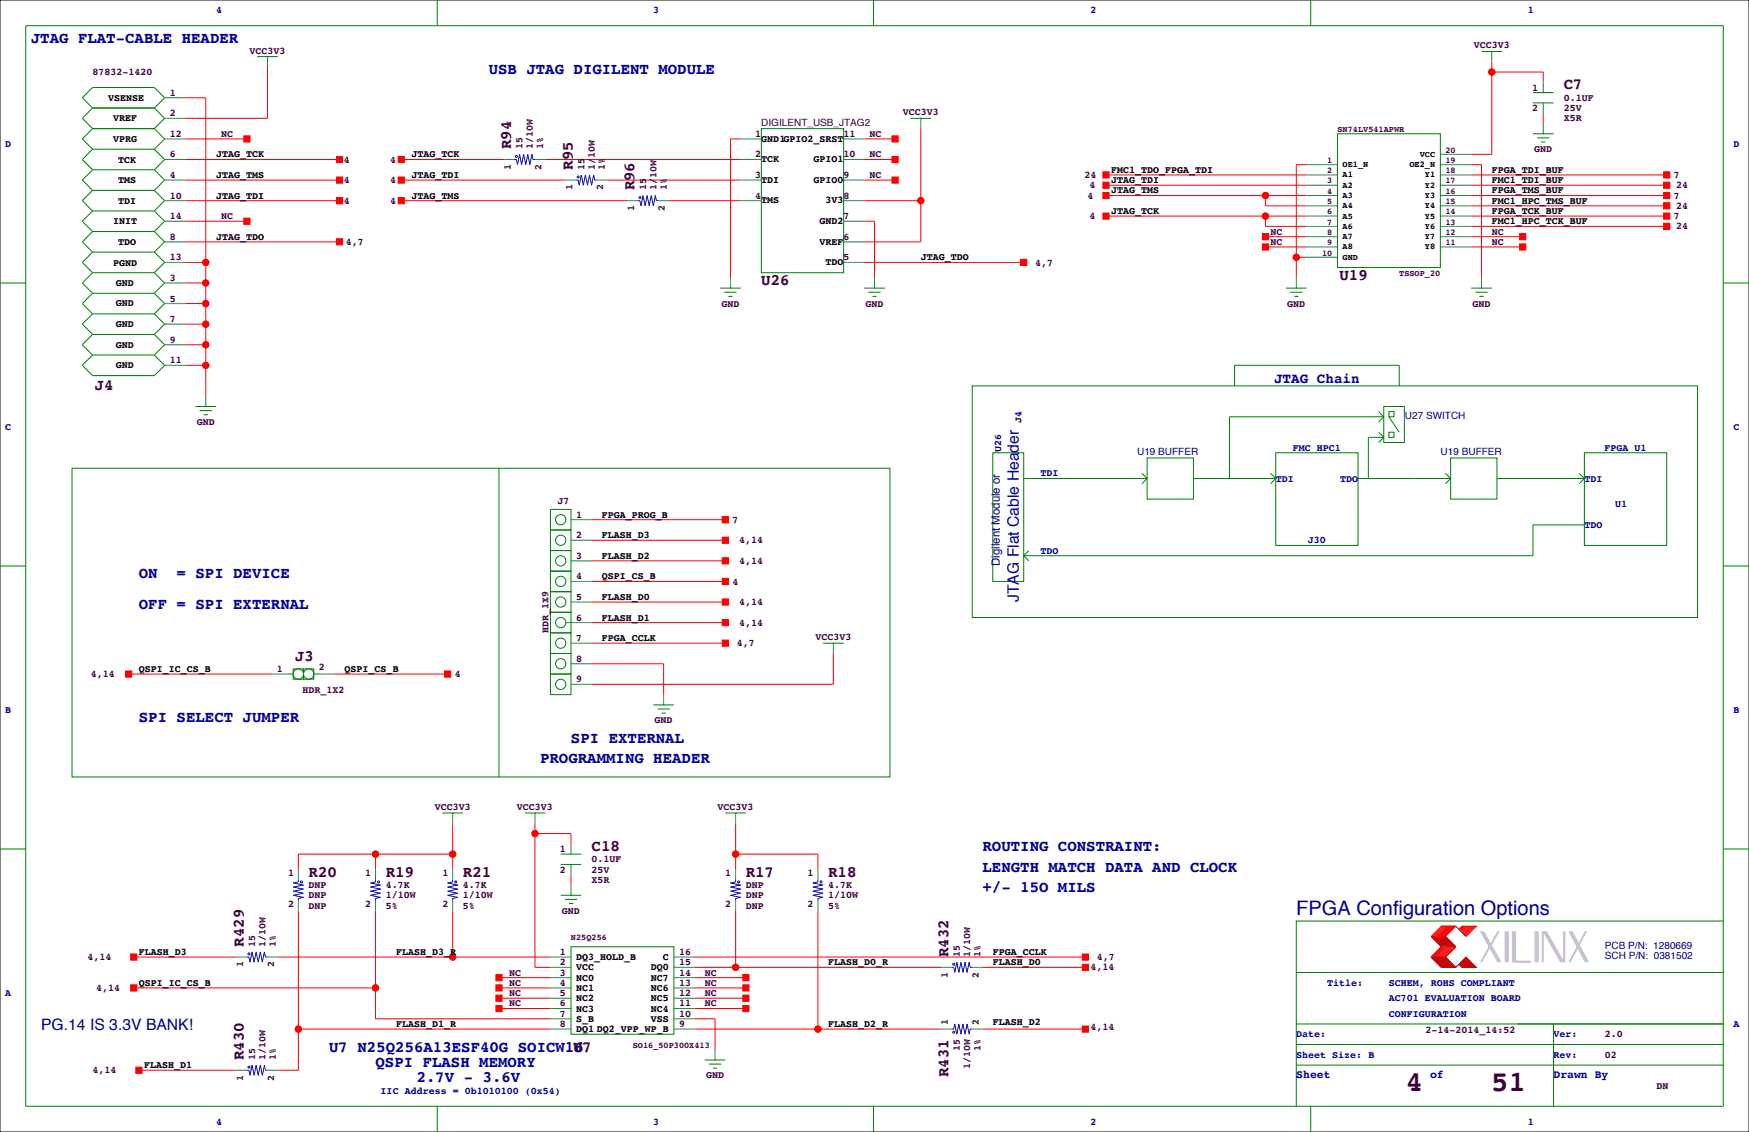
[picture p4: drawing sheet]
<svg xmlns="http://www.w3.org/2000/svg" width="432mm" height="279mm" viewBox="0 0 432 279" stroke-linecap="round" stroke-linejoin="round" font-family="sans-serif">
<path d="M0 0h431.8v279.4h-431.8z" fill="none" stroke="#000" stroke-width=".25"/>
<g fill="none" stroke="#f00" stroke-width=".25">
<path d="M66 16.5v12.7h-20.3M368.3 15.2v22.9h-5.1M368.3 17.8h12.7v2.5M45.7 39.4h38.1M45.7 34.3h15.3M45.7 24.1h5.1v73.7M99.1 39.4h25.4M134.6 39.4h48.3M182.9 34.3h-2.6v34.3M213.4 39.4h7.6M213.4 34.3h7.6M227.3 31.8v27.9h-13.9"/>
<path d="M381 27.9v2.6M45.7 54.6h15.3M45.7 49.5h38.1M45.7 59.7h38.1M45.7 44.4h38.1M99.1 49.5h55.8M99.1 44.4h40.6M149.9 44.4h33M165.1 49.5h17.8M213.4 54.6h2.5v14M213.4 49.5h13.9M213.4 44.4h7.6"/>
<path d="M273 43.2h49.6M273 45.7h49.6M273 53.3h49.6M273 48.3h49.6M312.4 48.3v2.5h10.2M312.4 58.4h10.2M312.4 53.3v2.6h10.2M322.6 40.6h-2.6v28M363.2 43.2h48.3M363.2 45.7h48.3M363.2 50.8h48.3M363.2 58.4h12.7"/>
<path d="M363.2 40.6h2.6v28M363.2 55.9h48.3M363.2 53.3h48.3M363.2 48.3h48.3M45.7 64.8h5.1M45.7 74.9h5.1M45.7 69.8h5.1M213.4 64.8h39.3M312.4 61h10.2M320 63.5h2.6M363.2 61h12.7M45.7 85.1h5.1"/>
<path d="M45.7 90.2h5.1M45.7 80h5.1M146 133.3h33.1M146 128.3h33.1M146 138.4h33.1M146 143.5h33.1M146 158.8h33.1M146 153.7h33.1M146 148.6h33.1M31.7 166.4h35.6M82.5 166.4h28M146 163.8h17.8v7.6"/>
<path d="M205.7 161.3v7.6h-59.7M92.7 210.8v3.8M111.8 203.2v11.4M111.8 210.8h-38.1v3.8M132.1 203.2v35.6h3.8M132.1 205.7h8.9v2.6M141 215.9v2.5M181.6 210.8h20.3v3.8M181.6 203.2v11.4M33 236.2h25.4M68.6 236.2h67.3M73.7 224.8v39.4h-5.1"/>
<path d="M92.7 224.8v26.7h43.2M111.8 224.8v11.4M171.4 236.2h96.6M171.4 238.8h61M181.6 224.8v14M201.9 224.8v29.2M242.6 238.8h25.4M355.9 233.7l-2.6 2.5h3.6l2.5-2.5M355.9 228.6h3.5l-2.5 2.5h-3.6zM356.1 233.7l-2.5 2.5M356.1 228.6l-2.5 2.5M356.4 233.7l-2.6 2.5"/>
<path d="M356.4 228.6l-2.6 2.5M356.6 233.7l-2.5 2.5M356.6 228.6l-2.5 2.5M356.9 233.7l-2.6 2.5M356.9 228.6l-2.6 2.5M357.1 233.7l-2.5 2.5M357.1 228.6l-2.5 2.5M357.4 233.7l-2.6 2.5M357.4 228.6l-2.6 2.5M357.6 233.7l-2.5 2.5M357.6 228.6l-2.5 2.5M357.9 233.7l-2.6 2.5"/>
<path d="M357.9 228.6l-2.6 2.5M358.1 233.7l-2.5 2.5M358.1 228.6l-2.5 2.5M358.4 233.7l-2.5 2.5M358.4 228.6l-2.5 2.5M358.6 233.7l-2.5 2.5M358.6 228.6l-2.5 2.5M358.9 233.7l-2.5 2.5M358.9 228.6l-2.5 2.5M359.2 233.7l-2.6 2.5M359.2 228.6l-2.6 2.5M360.2 229.4l.7-.8h3.6l-2.6 2.5"/>
<path d="M361.2 228.6l-.8 .8M361.4 228.6l-1 1M361.7 228.6l-1 1M361.9 228.6l-1.2 1.3M362.2 228.6l-1.3 1.3M362.5 228.6l-1.6 1.5M362.7 228.6l-1.5 1.5M363 228.6l-1.8 1.8M363.2 228.6l-1.8 1.8M363.5 228.6l-2.1 2M363.7 228.6l-2 2M364 228.6l-2.3 2.3"/>
<path d="M364.2 228.6l-2.3 2.3M33 243.8h59.7M73.7 254h62.2M123.2 241.3h12.7M123.2 243.8h12.7M123.2 248.9h12.7M123.2 246.4h12.7M171.4 254h61M171.4 241.3h12.7M171.4 243.8h12.7M171.4 248.9h12.7M171.4 251.5h5.1v7.6"/>
<path d="M171.4 246.4h12.7M242.6 254h25.4M34.3 264.2h24.1"/>
<circle cx="368.3" cy="17.8" r=".76"/>
<circle cx="227.3" cy="49.5" r=".76"/>
<circle cx="312.4" cy="53.3" r=".76"/>
<circle cx="312.4" cy="48.3" r=".76"/>
<circle cx="50.8" cy="74.9" r=".76"/>
<circle cx="50.8" cy="64.8" r=".76"/>
<circle cx="50.8" cy="69.8" r=".76"/>
<circle cx="320" cy="63.5" r=".76"/>
<circle cx="50.8" cy="85.1" r=".76"/>
<circle cx="50.8" cy="80" r=".76"/>
<circle cx="50.8" cy="90.2" r=".76"/>
<circle cx="92.7" cy="210.8" r=".76"/>
<circle cx="111.8" cy="210.8" r=".76"/>
<circle cx="132.1" cy="205.7" r=".76"/>
<circle cx="181.6" cy="210.8" r=".76"/>
<circle cx="111.8" cy="236.2" r=".76"/>
<circle cx="181.6" cy="238.8" r=".76"/>
<circle cx="73.7" cy="254" r=".76"/>
<circle cx="92.7" cy="243.8" r=".76"/>
<circle cx="201.9" cy="254" r=".76"/>
</g>
<g fill="#f00" stroke="#f00" stroke-width=".25">
<path d="M220.2 38.6h1.5v1.5h-1.5z" fill-rule="evenodd"/>
<path d="M220.2 33.5h1.5v1.6h-1.5z" fill-rule="evenodd"/>
<path d="M252 64h1.5v1.5h-1.5z" fill-rule="evenodd"/>
<path d="M410.7 42.4h1.5v1.5h-1.5z" fill-rule="evenodd"/>
<path d="M410.7 45h1.5v1.5h-1.5z" fill-rule="evenodd"/>
<path d="M410.7 50h1.5v1.6h-1.5z" fill-rule="evenodd"/>
<path d="M375.2 57.7h1.5v1.5h-1.5z" fill-rule="evenodd"/>
<path d="M311.7 57.7h1.5v1.5h-1.5z" fill-rule="evenodd"/>
<path d="M311.7 60.2h1.5v1.5h-1.5z" fill-rule="evenodd"/>
<path d="M32.3 235.5h1.5v1.5h-1.5z" fill-rule="evenodd"/>
<path d="M183.4 240.5h1.5v1.6h-1.5z" fill-rule="evenodd"/>
<path d="M183.4 243.1h1.5v1.5h-1.5z" fill-rule="evenodd"/>
<path d="M122.4 248.2h1.6v1.5h-1.6z" fill-rule="evenodd"/>
<path d="M183.4 245.6h1.5v1.5h-1.5z" fill-rule="evenodd"/>
<path d="M183.4 248.2h1.5v1.5h-1.5z" fill-rule="evenodd"/>
<path d="M122.4 245.6h1.6v1.5h-1.6z" fill-rule="evenodd"/>
<path d="M122.4 243.1h1.6v1.5h-1.6z" fill-rule="evenodd"/>
<path d="M122.4 240.5h1.6v1.6h-1.6z" fill-rule="evenodd"/>
<path d="M33.5 263.4h1.6v1.5h-1.6z" fill-rule="evenodd"/>
<path d="M32.3 243.1h1.5v1.5h-1.5z" fill-rule="evenodd"/>
<path d="M267.2 235.5h1.5v1.5h-1.5z" fill-rule="evenodd"/>
<path d="M267.2 238h1.5v1.5h-1.5z" fill-rule="evenodd"/>
<path d="M267.2 253.2h1.5v1.6h-1.5z" fill-rule="evenodd"/>
<path d="M83.1 38.6h1.5v1.5h-1.5z" fill-rule="evenodd"/>
<path d="M83.1 43.7h1.5v1.5h-1.5z" fill-rule="evenodd"/>
<path d="M60.2 53.8h1.5v1.6h-1.5z" fill-rule="evenodd"/>
<path d="M60.2 33.5h1.5v1.6h-1.5z" fill-rule="evenodd"/>
<path d="M83.1 48.8h1.5v1.5h-1.5z" fill-rule="evenodd"/>
<path d="M98.3 38.6h1.5v1.5h-1.5z" fill-rule="evenodd"/>
<path d="M98.3 43.7h1.5v1.5h-1.5z" fill-rule="evenodd"/>
<path d="M98.3 48.8h1.5v1.5h-1.5z" fill-rule="evenodd"/>
<path d="M178.3 142.7h1.5v1.6h-1.5z" fill-rule="evenodd"/>
<path d="M31 165.6h1.5v1.5h-1.5z" fill-rule="evenodd"/>
<path d="M109.7 165.6h1.6v1.5h-1.6z" fill-rule="evenodd"/>
<path d="M178.3 158h1.5v1.5h-1.5z" fill-rule="evenodd"/>
<path d="M178.3 152.9h1.5v1.5h-1.5z" fill-rule="evenodd"/>
<path d="M178.3 132.6h1.5v1.5h-1.5z" fill-rule="evenodd"/>
<path d="M178.3 127.5h1.5v1.5h-1.5z" fill-rule="evenodd"/>
<path d="M178.3 137.7h1.5v1.5h-1.5z" fill-rule="evenodd"/>
<path d="M178.3 147.8h1.5v1.6h-1.5z" fill-rule="evenodd"/>
<path d="M83.1 58.9h1.5v1.6h-1.5z" fill-rule="evenodd"/>
<path d="M410.7 55.1h1.5v1.5h-1.5z" fill-rule="evenodd"/>
<path d="M410.7 52.6h1.5v1.5h-1.5z" fill-rule="evenodd"/>
<path d="M410.7 47.5h1.5v1.5h-1.5z" fill-rule="evenodd"/>
<path d="M272.3 42.4h1.5v1.5h-1.5z" fill-rule="evenodd"/>
<path d="M272.3 45h1.5v1.5h-1.5z" fill-rule="evenodd"/>
<path d="M272.3 47.5h1.5v1.5h-1.5z" fill-rule="evenodd"/>
<path d="M272.3 52.6h1.5v1.5h-1.5z" fill-rule="evenodd"/>
<path d="M375.2 60.2h1.5v1.5h-1.5z" fill-rule="evenodd"/>
<path d="M220.2 43.7h1.5v1.5h-1.5z" fill-rule="evenodd"/>
<circle cx="227.3" cy="49.5" r=".76"/>
<circle cx="320" cy="63.5" r=".76"/>
<circle cx="201.9" cy="254" r=".76"/>
<circle cx="181.6" cy="238.8" r=".76"/>
<circle cx="111.8" cy="236.2" r=".76"/>
<circle cx="73.7" cy="254" r=".76"/>
<circle cx="92.7" cy="210.8" r=".76"/>
<circle cx="111.8" cy="210.8" r=".76"/>
<circle cx="132.1" cy="205.7" r=".76"/>
<circle cx="181.6" cy="210.8" r=".76"/>
<circle cx="92.7" cy="243.8" r=".76"/>
<circle cx="368.3" cy="17.8" r=".76"/>
<circle cx="50.8" cy="90.2" r=".76"/>
<circle cx="50.8" cy="85.1" r=".76"/>
<circle cx="50.8" cy="80" r=".76"/>
<circle cx="50.8" cy="74.9" r=".76"/>
<circle cx="50.8" cy="69.8" r=".76"/>
<circle cx="50.8" cy="64.8" r=".76"/>
<circle cx="312.4" cy="48.3" r=".76"/>
<circle cx="312.4" cy="53.3" r=".76"/>
</g>
<g fill="none" stroke="#008080" stroke-width=".25">
<path d="M66 14v2.5M368.3 12.7v2.5M40.6 24.1h5.1M40.6 29.2h5.1M40.6 34.3h5.1M40.6 39.4h5.1M124.5 39.4h2.5M132.1 39.4h2.5M182.9 34.3h5.1M182.9 39.4h5.1M208.3 34.3h5.1M208.3 39.4h5.1"/>
<path d="M227.3 29.2v2.6M355.6 38.1h7.6M381 20.3v2.6M381 25.4v2.5M381 30.5v2.5M40.6 44.4h5.1M40.6 49.5h5.1M40.6 54.6h5.1M40.6 59.7h5.1M139.7 44.4h2.5M147.3 44.4h2.6M154.9 49.5h2.6"/>
<path d="M162.6 49.5h2.5M182.9 44.4h5.1M182.9 49.5h5.1M208.3 44.4h5.1M208.3 49.5h5.1M208.3 54.6h5.1M208.3 59.7h5.1M322.6 40.6h7.6M322.6 50.8h7.6M322.6 48.3h7.6M322.6 45.7h7.6M322.6 43.2h7.6"/>
<path d="M322.6 53.3h7.6M322.6 55.9h7.6M322.6 58.4h7.6M355.6 40.6h7.6M355.6 50.8h7.6M355.6 48.3h7.6M355.6 45.7h7.6M355.6 43.2h7.6M355.6 53.3h7.6M355.6 55.9h7.6M355.6 58.4h7.6M40.6 64.8h5.1"/>
<path d="M40.6 69.8h5.1M40.6 74.9h5.1M180.3 68.6v2.5M208.3 64.8h5.1M215.9 68.6v2.5M320 68.6v2.5M322.6 61h7.6M322.6 63.5h7.6M355.6 61h7.6M365.8 68.6v2.5M40.6 80h5.1M40.6 85.1h5.1"/>
<path d="M40.6 90.2h5.1M50.8 97.8v2.5M141 128.3h5M141 133.3h5M141 138.4h5M139.7 153.7h6.3M141 143.5h5M141 148.6h5M141 158.8h5M205.7 158.8v2.5M67.3 166.4h3.8M78.7 166.4h3.8"/>
<path d="M141 163.8h5M141 168.9h5M163.8 171.4v2.6M73.7 214.6v2.6M92.7 214.6v2.6M111.8 200.7v2.5M111.8 214.6v2.6M132.1 200.7v2.5M141 208.3v2.5M141 213.4v2.5M141 218.4v2.6M181.6 200.7v2.5"/>
<path d="M181.6 214.6v2.6M201.9 214.6v2.6M58.4 236.2h2.6M66 236.2h2.6M73.7 222.2v2.6M92.7 222.2v2.6M111.8 222.2v2.6M135.9 238.8h5.1M135.9 236.2h5.1M166.4 238.8h5M166.4 236.2h5M181.6 222.2v2.6"/>
<path d="M201.9 222.2v2.6M232.4 238.8h2.5M240 238.8h2.6M135.9 254h5.1M135.9 241.3h5.1M135.9 243.8h5.1M135.9 246.4h5.1M135.9 248.9h5.1M135.9 251.5h5.1M166.4 254h5M166.4 241.3h5M166.4 243.8h5"/>
<path d="M166.4 246.4h5M166.4 248.9h5M166.4 251.5h5M176.5 259.1v2.5M232.4 254h2.5M240 254h2.6M58.4 264.2h2.6M66 264.2h2.6"/>
</g>
<g fill="none" stroke="#008000" stroke-width=".25">
<path d="M6.3 6.4h419.1v266.6h-419.1zM63.5 14h5.1M66 14h.1M107.9 0v6.4M215.6 0v6.4M323.6 0v6.4M365.8 12.7h5M368.3 12.7h.1M22.9 26.7l-2.6-2.6 2.6-2.5h15.2l2.5 2.5-2.5 2.6M22.9 36.8l-2.6 2.6 2.6 2.5M22.9 26.7l-2.6 2.5 2.6 2.6M22.9 31.8l-2.6 2.5 2.6 2.5"/>
<path d="M22.9 36.8h15.2M22.9 31.8h15.2M22.9 26.7h15.2M38.1 36.8l2.5 2.6-2.5 2.5M38.1 31.8l2.5 2.5-2.5 2.5M38.1 26.7l2.5 2.5-2.5 2.6M188 31.8h20.3v35.5h-20.3zM224.8 29.2h5.1M227.3 29.2h.1M330.2 33h25.4v33h-25.4zM378.5 33h5M378.5 25.4h5"/>
<path d="M378.5 22.9h5M379.5 34h3M380.5 35.1h1M381 33h.1M22.9 57.2h15.2M22.9 47h15.2M22.9 41.9h15.2M22.9 57.2l-2.6 2.5 2.6 2.5M22.9 52.1l-2.6 2.5 2.6 2.6M22.9 47l-2.6 2.5 2.6 2.6M22.9 41.9l-2.6 2.5 2.6 2.6M22.9 52.1h15.2"/>
<path d="M38.1 41.9l2.5 2.5-2.5 2.6M38.1 57.2l2.5 2.5-2.5 2.5M38.1 52.1l2.5 2.5-2.5 2.6M38.1 47l2.5 2.5-2.5 2.6M0 69.8h6.3M22.9 62.2h15.2M22.9 77.5h15.2M22.9 72.4h15.2M22.9 62.2l-2.6 2.6 2.6 2.5M22.9 77.5l-2.6 2.5 2.6 2.5M22.9 72.4l-2.6 2.5 2.6 2.6M22.9 67.3l-2.6 2.5 2.6 2.6"/>
<path d="M22.9 67.3h15.2M38.1 67.3l2.5 2.5-2.5 2.6M38.1 62.2l2.5 2.6-2.5 2.5M38.1 77.5l2.5 2.5-2.5 2.5M38.1 72.4l2.5 2.5-2.5 2.6M177.8 71.1h5.1M178.8 72.1h3.1M179.8 73.2h1M180.3 71.1h.1M213.4 71.1h5M214.4 72.1h3M215.4 73.2h1"/>
<path d="M215.9 71.1h.1M317.5 71.1h5.1M318.5 72.1h3.1M319.5 73.2h1M320 71.1h.1M363.2 71.1h5.1M364.2 72.1h3.1M365.3 73.2h1M365.8 71.1h.1M425.4 69.8h6.4M22.9 87.6h15.2M22.9 82.5h15.2"/>
<path d="M22.9 87.6l-2.6 2.6 2.6 2.5h15.2l2.5-2.5-2.5-2.6M22.9 82.5l-2.6 2.6 2.6 2.5M38.1 82.5l2.5 2.6-2.5 2.5M240 95.2h179.1v57.2h-179.1zM304.8 95.2v-5h40.6v5M17.8 115.6h201.9v76.2h-201.9zM48.3 100.3h5M49.3 101.3h3M50.3 102.4h1M50.8 100.3h.1M123.2 115.6v76.2M245.1 111.8h7.6v31.7h-7.6z"/>
<path d="M252.7 118.1h30.5M281.9 116.8l1.3 1.3M283.2 113h11.4v10.2h-11.4zM283.2 118.1l-1.3 1.3M294.6 118.1h20.4M313.7 116.8l1.3 1.3M315 111.8h20.3v22.8h-20.3zM315 118.1l-1.3 1.3M335.3 118.1h22.8M340.4 101.6l1.2 1.3M340.4 106.7l1.2 1.2M341.6 100.3h5.1v8.9h-5.1z"/>
<path d="M341.6 102.9l-1.2 1.2M341.6 107.9l-1.2 1.3M341.6 102.9h-38.1v15.2M341.6 107.9h-3.8v10.2M342.9 106.7h1.3v1.2h-1.3zM342.9 101.6h1.3v1.3h-1.3zM342.9 102.9l2.5 3.8M356.9 116.8l1.2 1.3M358.1 113h11.5v10.2h-11.5zM358.1 118.1l-1.2 1.3M369.6 118.1h21.6M389.9 116.8l1.3 1.3"/>
<path d="M391.2 111.8h20.3v22.8h-20.3zM391.2 118.1l-1.3 1.3M0 139.7h6.3M135.9 135.9h5.1v5.1h-5.1zM135.9 125.7h5.1v5.1h-5.1zM135.9 130.8h5.1v5.1h-5.1zM252.7 137.2l1.3 1.2M254 135.9l-1.3 1.3M391.2 129.5h-12.7v7.7h-125.8M425.4 139.7h6.4M135.9 146h5.1v5.1h-5.1zM135.9 151.1h5.1v5.1h-5.1z"/>
<path d="M135.9 156.2h5.1v5.1h-5.1zM135.9 141h5.1v5h-5.1zM203.2 158.8h5.1M205.7 158.8h.1M71.1 166.4h1.3M72.4 165.1h2.5v2.5h-2.5zM74.9 165.1h2.6v2.5h-2.6zM77.5 166.4h1.2M135.9 166.4h5.1v5h-5.1zM135.9 161.3h5.1v5.1h-5.1zM161.3 174h5.1M162.3 175h3.1"/>
<path d="M163.3 176h1M163.8 174h.1M0 209.5h6.3M109.2 200.7h5.1M111.8 200.7h.1M129.5 200.7h5.1M132.1 200.7h.1M138.4 213.4h5.1M138.4 210.8h5.1M179.1 200.7h5M181.6 200.7h.1M425.4 209.5h6.4"/>
<path d="M138.4 221h5.1M139.4 222h3.1M140.5 223h1M141 233.7h25.4v21.6h-25.4zM141 221h.1M425.4 227.3h-105.4v35.6M320 257.8h105.4M320 252.7h105.4M320 240h105.4M383.5 252.7v20.3M107.9 273v6.4M174 261.6h5.1"/>
<path d="M175 262.6h3.1M176 263.7h1M176.5 261.6h.1M215.6 273v6.4M320 262.9v10.1M320 262.9h105.4M323.6 273v6.4M383.5 264.2h.1"/>
<circle cx="138.4" cy="138.4" r="1.27"/>
<circle cx="138.4" cy="128.3" r="1.27"/>
<circle cx="138.4" cy="133.3" r="1.27"/>
<circle cx="138.4" cy="153.7" r="1.27"/>
<circle cx="138.4" cy="158.7" r="1.27"/>
<circle cx="138.4" cy="148.6" r="1.27"/>
<circle cx="138.4" cy="143.5" r="1.27"/>
<circle cx="73.7" cy="166.4" r="1.27"/>
<circle cx="76.2" cy="166.4" r="1.27"/>
<circle cx="138.4" cy="163.8" r="1.27"/>
<circle cx="138.4" cy="168.9" r="1.27"/>
</g>
<g fill="none" stroke="#00f" stroke-width=".25">
<path d="M127 39.4h.5l.3 1.2 .5-2.5 .5 2.5 .5-2.5 .5 2.5 .5-2.5 .5 2.5 .5-2.5 .3 1.3h.5M142.2 44.4h.5l.3 1.3 .5-2.5 .5 2.5 .5-2.5 .5 2.5 .5-2.5 .5 2.5 .6-2.5 .2 1.2h.5M157.5 49.5h.5l.2 1.3 .5-2.5 .6 2.5 .5-2.5 .5 2.5 .5-2.5 .5 2.5 .5-2.5 .3 1.2h.5M73.7 217.2v.5l-1.3 .2 2.5 .5-2.5 .5 2.5 .6-2.5 .5 2.5 .5-2.5 .5 2.5 .5-1.2 .2v.5M92.7 217.2v.5l-1.3 .2 2.6 .5-2.6 .5 2.6 .6-2.6 .5 2.6 .5-2.6 .5 2.6 .5-1.3 .2v.5M111.8 217.2v.5l-1.3 .2 2.5 .5-2.5 .5 2.5 .6-2.5 .5 2.5 .5-2.5 .5 2.5 .5-1.2 .2v.5M181.6 217.2v.5l-1.3 .2 2.6 .5-2.6 .5 2.6 .6-2.6 .5 2.6 .5-2.6 .5 2.6 .5-1.3 .2v.5M201.9 217.2v.5l-1.2 .2 2.5 .5-2.5 .5 2.5 .6-2.5 .5 2.5 .5-2.5 .5 2.5 .5-1.3 .2v.5M61 236.2h.5l.2 1.3 .5-2.6 .5 2.6 .5-2.6 .6 2.6 .5-2.6 .5 2.6 .5-2.6 .2 1.3h.5M234.9 238.8h.6l.2 1.2 .5-2.5 .5 2.5 .5-2.5 .5 2.5 .6-2.5 .5 2.5 .5-2.5 .2 1.3h.5M234.9 254h.6l.2-1.3 .5 2.6 .5-2.6 .5 2.6 .5-2.6 .6 2.6 .5-2.6 .5 2.6 .2-1.3h.5M61 264.2h.5l.2 1.2 .5-2.5 .5 2.5 .5-2.5 .6 2.5 .5-2.5 .5 2.5 .5-2.5 .2 1.3h.5"/>
<circle cx="127.5" cy="38.6" r=".25"/>
<circle cx="142.7" cy="43.7" r=".25"/>
<circle cx="158" cy="48.8" r=".25"/>
<circle cx="74.4" cy="217.7" r=".25"/>
<circle cx="93.5" cy="217.7" r=".25"/>
<circle cx="112.5" cy="217.7" r=".25"/>
<circle cx="182.4" cy="217.7" r=".25"/>
<circle cx="202.7" cy="217.7" r=".25"/>
<circle cx="61.5" cy="235.5" r=".25"/>
<circle cx="235.5" cy="238" r=".25"/>
<circle cx="235.5" cy="254.8" r=".25"/>
<circle cx="61.5" cy="263.4" r=".25"/>
</g>
<g fill="none" stroke="#800000" stroke-width=".25">
<path d="M353.3 236.2l2.6 2.6h3.5M353.3 231.1l2.6 2.6M353.6 231.1l2.5 2.6M353.6 236.2l2.5 2.6M353.8 231.1l2.6 2.6M353.8 236.2l2.6 2.6M354.1 231.1l2.5 2.6M354.1 236.2l2.5 2.6M354.3 231.1l2.6 2.6M354.3 236.2l2.6 2.6M354.6 231.1l2.5 2.6M354.6 236.2l2.5 2.6"/>
<path d="M354.8 231.1l2.6 2.6M354.8 236.2l2.6 2.6M355.1 231.1l2.5 2.6M355.1 236.2l2.5 2.6M355.3 231.1l2.6 2.6M355.3 236.2l2.6 2.6M355.6 231.1l2.5 2.6M355.6 236.2l2.5 2.6M355.9 231.1l2.5 2.6M355.9 236.2l2.5 2.6M356.1 231.1l2.5 2.6M356.1 236.2l2.5 2.6"/>
<path d="M356.4 231.1l2.5 2.6M356.4 236.2l2.5 2.6M356.6 231.1l2.6 2.6M356.6 236.2l2.6 2.6M356.9 231.1l2.5 2.6M356.9 236.2l2.5 2.6M359.4 228.6l2.5 2.5M360.2 238l.7 .8h3.6l-2.6-2.6-2.5 2.6M360.4 237.7l1 1.1M360.4 238l.8 .8M360.7 237.5l1.2 1.3M360.7 237.7l1 1.1"/>
<path d="M360.9 237.2l1.6 1.6M360.9 237.5l1.3 1.3M361.2 237l1.8 1.8M361.2 237.2l1.5 1.6M361.4 236.7l2.1 2.1M361.4 237l1.8 1.8M361.7 236.5l2.3 2.3M361.7 236.7l2 2.1M361.9 236.5l2.3 2.3"/>
</g>
<g fill="none" stroke="#c0c0c0" stroke-width=".25">
<path d="M365.5 229.9l4.3 7.6M365.8 229.9l4.3 7.6M366 229.9l4.3 7.6M366.3 229.9l4.3 7.6M369.8 229.9l-4.3 7.6M370.1 229.9l-4.3 7.6M371.6 229.9v7.6M371.9 229.9v7.6M372.1 229.9v7.6M372.4 229.9v7.6M373.4 229.9v7.6M373.6 229.9v7.6"/>
<path d="M373.9 229.9v7.6M374.1 229.9v7.6h3.9M374.1 237.2h3.9M379 229.9v7.6M379.2 229.9v7.6M379.5 229.9v7.6M379.7 229.9v7.6M380.7 229.9v7.6M381 237.5v-7.6l4.3 7.6M381.3 229.9l4.3 7.6M381.5 229.9l4.3 7.6M381.8 229.9l4.3 7.6v-7.6"/>
<path d="M386.3 229.9v7.6M387.3 229.9l4.1 7.6M387.6 229.9l4.1 7.6M387.9 229.9l4 7.6M388.1 229.9l4.1 7.6M391.4 229.9l-4.1 7.6M391.7 229.9l-4.1 7.6"/>
</g>
<g font-size="7.1" fill="#400040">
<text x="347" y="269.3">4</text>
<text x="368.2" y="269.3">51</text>
</g>
<text font-size="4.9" fill="#0000a0" x="320" y="225.9">FPGA Configuration Options</text>
<g font-size="3.9" fill="#0000a0">
<text x="7.6" y="10.6">JTAG FLAT-CABLE HEADER</text>
<text x="120.6" y="18.3">USB JTAG DIGILENT MODULE</text>
<text x="34.3" y="142.7">ON</text>
<text x="43.6" y="142.7">= SPI DEVICE</text>
<text x="251.6" y="148.6" transform="rotate(-90 251.6 148.6)">JTAG Flat Cable Header</text>
<text x="34.3" y="150.3">OFF = SPI EXTERNAL</text>
<text x="34.3" y="178.3">SPI SELECT JUMPER</text>
<text x="141" y="183.4">SPI EXTERNAL</text>
<text x="133.3" y="188.4">PROGRAMMING HEADER</text>
<text x="242.6" y="210">ROUTING CONSTRAINT:</text>
<text x="242.6" y="215.1">LENGTH MATCH DATA AND CLOCK</text>
<text x="242.6" y="220.2">+/- 15O MILS</text>
<text x="10.2" y="254.1">PG.14 IS 3.3V BANK!</text>
<text x="81.3" y="259.6">U7 N25Q256A13ESF40G SOICW16</text>
<text x="92.7" y="263.4">QSPI FLASH MEMORY</text>
<text x="102.9" y="267.2">2.7V - 3.6V</text>
</g>
<g font-size="3.9" fill="#400040">
<text x="386.1" y="22.1">C7</text>
<text x="126.2" y="36.8" transform="rotate(-90 126.2 36.8)">R94</text>
<text x="141.4" y="41.9" transform="rotate(-90 141.4 41.9)">R95</text>
<text x="156.7" y="47" transform="rotate(-90 156.7 47)">R96</text>
<text x="188" y="70.3">U26</text>
<text x="330.7" y="69.1">U19</text>
<text x="23.4" y="96.2">J4</text>
<text x="72.8" y="163">J3</text>
<text x="146" y="210">C18</text>
<text x="76.2" y="216.4">R20</text>
<text x="95.2" y="216.4">R19</text>
<text x="114.3" y="216.4">R21</text>
<text x="184.1" y="216.4">R17</text>
<text x="204.5" y="216.4">R18</text>
<text x="60.2" y="233.7" transform="rotate(-90 60.2 233.7)">R429</text>
<text x="234.2" y="236.2" transform="rotate(-90 234.2 236.2)">R432</text>
<text x="60.2" y="261.6" transform="rotate(-90 60.2 261.6)">R430</text>
<text x="141.5" y="259.6">U7</text>
<text x="234.2" y="265.9" transform="rotate(-90 234.2 265.9)">R431</text>
</g>
<text font-size="3.5" fill="#0000a0" x="314.5" y="94.5">JTAG Chain</text>
<g font-size="2.8" fill="#0000a0">
<text x="246.8" y="139.7" transform="rotate(-90 246.8 139.7)">Digilent Module or</text>
<text x="320" y="266.1">Sheet</text>
<text x="353.1" y="266.1">of</text>
<text x="383.5" y="266.1">Drawn By</text>
</g>
<g font-size="2.5" fill="#0000a0">
<text x="53.3" y="3.3">4</text>
<text x="161.3" y="3.3">3</text>
<text x="269.2" y="3.3">2</text>
<text x="377.2" y="3.3">1</text>
<text x="1.3" y="36.3">D</text>
<text x="428" y="36.3">D</text>
<text x="1.3" y="106.2">C</text>
<text x="252.2" y="104.4" transform="rotate(-90 252.2 104.4)">J4</text>
<text x="346.9" y="103.4">U27 SWITCH</text>
<text x="428" y="106.2">C</text>
<text x="247.1" y="111.4" transform="rotate(-90 247.1 111.4)">U26</text>
<text x="280.7" y="112.3">U19 BUFFER</text>
<text x="319.2" y="111.3">FMC HPC1</text>
<text x="355.7" y="112.3">U19 BUFFER</text>
<text x="396.1" y="111.3">FPGA U1</text>
<text x="256.9" y="117.6">TDI</text>
<text x="315" y="118.9">TDI</text>
<text x="330.8" y="118.9">TDO</text>
<text x="391.2" y="118.9">TDI</text>
<text x="398.8" y="125.2">U1</text>
<text x="391.2" y="130.3">TDO</text>
<text x="256.9" y="136.7">TDO</text>
<text x="322.9" y="134.1">J30</text>
<text x="1.3" y="176">B</text>
<text x="428" y="176">B</text>
<text x="396.2" y="236.8">SCH P/N: 0381502</text>
<text x="396.2" y="234.2">PCB P/N: 1280669</text>
<text x="1.3" y="245.9">A</text>
<text x="327.7" y="243.3">Title:</text>
<text x="342.9" y="243.3">SCHEM, ROHS COMPLIANT</text>
<text x="342.9" y="247.1">AC701 EVALUATION BOARD</text>
<text x="342.9" y="251">CONFIGURATION</text>
<text x="320" y="256">Date:</text>
<text x="383.5" y="256">Ver:</text>
<text x="428" y="253.5">A</text>
<text x="320" y="261.1">Sheet Size: B</text>
<text x="383.5" y="261.1">Rev:</text>
<text x="94" y="270">IIC Address = 0b1010100 (0x54)</text>
<text x="53.3" y="277.6">4</text>
<text x="161.3" y="277.6">3</text>
<text x="269.2" y="277.6">2</text>
<text x="377.2" y="277.6">1</text>
</g>
<g font-size="2.5" fill="#400040">
<text x="363.9" y="11.9">VCC3V3</text>
<text x="61.6" y="13.2">VCC3V3</text>
<text x="22.9" y="18.5">87832-1420</text>
<text x="41.9" y="23.6">1</text>
<text x="378.2" y="22.4">1</text>
<text x="41.9" y="28.7">2</text>
<text x="222.9" y="28.5">VCC3V3</text>
<text x="378.2" y="27.4">2</text>
<text x="386.1" y="24.9">0.1UF</text>
<text x="386.1" y="27.4">25V</text>
<text x="386.1" y="30">X5R</text>
<text x="41.9" y="33.8">12</text>
<text x="54.6" y="33.8">NC</text>
<text x="186.5" y="33.8">1</text>
<text x="188" y="31">DIGILENT_USB_JTAG2</text>
<text x="208.3" y="33.8">11</text>
<text x="214.6" y="33.8">NC</text>
<text x="41.9" y="38.9">6</text>
<text x="84.9" y="40.1">4</text>
<text x="96.3" y="40.1">4</text>
<text x="126.1" y="41.9" transform="rotate(-90 126.1 41.9)">1</text>
<text x="129" y="36.8" transform="rotate(-90 129 36.8)">15</text>
<text x="131.6" y="36.8" transform="rotate(-90 131.6 36.8)">1/10W</text>
<text x="133.7" y="41.9" transform="rotate(-90 133.7 41.9)">2</text>
<text x="134.1" y="36.8" transform="rotate(-90 134.1 36.8)">1%</text>
<text x="144.3" y="41.9" transform="rotate(-90 144.3 41.9)">15</text>
<text x="146.8" y="41.9" transform="rotate(-90 146.8 41.9)">1/10W</text>
<text x="149.4" y="41.9" transform="rotate(-90 149.4 41.9)">1%</text>
<text x="186.5" y="38.9">2</text>
<text x="208.3" y="38.9">10</text>
<text x="214.6" y="38.9">NC</text>
<text x="378.8" y="37.6">GND</text>
<text x="41.9" y="43.9">4</text>
<text x="84.9" y="45.2">4</text>
<text x="96.3" y="45.2">4</text>
<text x="141.3" y="47" transform="rotate(-90 141.3 47)">1</text>
<text x="148.9" y="47" transform="rotate(-90 148.9 47)">2</text>
<text x="159.5" y="47" transform="rotate(-90 159.5 47)">15</text>
<text x="162.1" y="47" transform="rotate(-90 162.1 47)">1/10W</text>
<text x="164.6" y="47" transform="rotate(-90 164.6 47)">1%</text>
<text x="186.5" y="43.9">3</text>
<text x="208.3" y="43.9">9</text>
<text x="214.6" y="43.9">NC</text>
<text x="267.8" y="43.9">24</text>
<text x="269" y="46.5">4</text>
<text x="413.3" y="43.9">7</text>
<text x="413.8" y="46.5">24</text>
<text x="41.9" y="49">10</text>
<text x="84.9" y="50.3">4</text>
<text x="96.3" y="50.3">4</text>
<text x="156.6" y="52.1" transform="rotate(-90 156.6 52.1)">1</text>
<text x="164.2" y="52.1" transform="rotate(-90 164.2 52.1)">2</text>
<text x="186.5" y="49">4</text>
<text x="208.3" y="49">8</text>
<text x="268.5" y="49">4</text>
<text x="413.3" y="49">7</text>
<text x="413.8" y="51.6">24</text>
<text x="41.9" y="54.1">14</text>
<text x="41.9" y="59.2">8</text>
<text x="54.6" y="54.1">NC</text>
<text x="208.3" y="54.1">7</text>
<text x="208.3" y="59.2">6</text>
<text x="269" y="54.1">4</text>
<text x="313.7" y="57.9">NC</text>
<text x="368.3" y="57.9">NC</text>
<text x="413.3" y="54.1">7</text>
<text x="413.8" y="56.6">24</text>
<text x="41.9" y="64.3">13</text>
<text x="85.4" y="60.5">4,7</text>
<text x="208.3" y="64.3">5</text>
<text x="255.6" y="65.5">4,7</text>
<text x="313.7" y="60.5">NC</text>
<text x="368.3" y="60.5">NC</text>
<text x="41.9" y="69.3">3</text>
<text x="41.9" y="74.4">5</text>
<text x="178.1" y="75.7">GND</text>
<text x="213.7" y="75.7">GND</text>
<text x="317.8" y="75.7">GND</text>
<text x="363.5" y="75.7">GND</text>
<text x="41.9" y="79.5">7</text>
<text x="41.9" y="84.6">9</text>
<text x="41.9" y="89.7">11</text>
<text x="48.6" y="104.9">GND</text>
<text x="137.7" y="124.5">J7</text>
<text x="142.2" y="127.8">1</text>
<text x="180.9" y="129">7</text>
<text x="142.2" y="132.8">2</text>
<text x="142.2" y="137.9">3</text>
<text x="182.5" y="134.1">4,14</text>
<text x="142.2" y="143">4</text>
<text x="182.5" y="139.2">4,14</text>
<text x="142.2" y="148.1">5</text>
<text x="180.9" y="144.3">4</text>
<text x="182.5" y="149.4">4,14</text>
<text x="142.2" y="153.2">6</text>
<text x="182.5" y="154.4">4,14</text>
<text x="135.4" y="156.2" transform="rotate(-90 135.4 156.2)">HDR_1X9</text>
<text x="142.2" y="158.2">7</text>
<text x="181.9" y="159.5">4,7</text>
<text x="201.3" y="158">VCC3V3</text>
<text x="22.4" y="167.1">4,14</text>
<text x="68.4" y="165.9">1</text>
<text x="78.7" y="165.4">2</text>
<text x="112.3" y="167.1">4</text>
<text x="142.2" y="163.3">8</text>
<text x="74.7" y="170.9">HDR_1X2</text>
<text x="142.2" y="168.4">9</text>
<text x="161.6" y="178.6">GND</text>
<text x="107.3" y="199.9">VCC3V3</text>
<text x="127.6" y="199.9">VCC3V3</text>
<text x="177.2" y="199.9">VCC3V3</text>
<text x="138.2" y="210.3">1</text>
<text x="138.2" y="215.4">2</text>
<text x="146" y="215.4">25V</text>
<text x="146" y="212.9">0.1UF</text>
<text x="71.1" y="216.2">1</text>
<text x="76.2" y="221.7">DNP</text>
<text x="76.2" y="219.2">DNP</text>
<text x="90.2" y="216.2">1</text>
<text x="95.2" y="219.2">4.7K</text>
<text x="95.2" y="221.7">1/10W</text>
<text x="109.2" y="216.2">1</text>
<text x="114.3" y="221.7">1/10W</text>
<text x="114.3" y="219.2">4.7K</text>
<text x="146" y="217.9">X5R</text>
<text x="179.1" y="216.2">1</text>
<text x="184.1" y="219.2">DNP</text>
<text x="184.1" y="221.7">DNP</text>
<text x="199.4" y="216.2">1</text>
<text x="204.5" y="219.2">4.7K</text>
<text x="204.5" y="221.7">1/10W</text>
<text x="71.1" y="223.9">2</text>
<text x="76.2" y="224.3">DNP</text>
<text x="90.2" y="223.9">2</text>
<text x="95.2" y="224.3">5%</text>
<text x="109.2" y="223.9">2</text>
<text x="114.3" y="224.3">5%</text>
<text x="138.7" y="225.6">GND</text>
<text x="179.1" y="223.9">2</text>
<text x="184.1" y="224.3">DNP</text>
<text x="199.4" y="223.9">2</text>
<text x="204.5" y="224.3">5%</text>
<text x="63" y="233.7" transform="rotate(-90 63 233.7)">15</text>
<text x="65.5" y="233.7" transform="rotate(-90 65.5 233.7)">1/10W</text>
<text x="68.1" y="233.7" transform="rotate(-90 68.1 233.7)">1%</text>
<text x="21.6" y="237">4,14</text>
<text x="60" y="238.8" transform="rotate(-90 60 238.8)">1</text>
<text x="67.7" y="238.8" transform="rotate(-90 67.7 238.8)">2</text>
<text x="138.2" y="235.7">1</text>
<text x="138.2" y="238.3">2</text>
<text x="167.6" y="235.7">16</text>
<text x="167.6" y="238.3">15</text>
<text x="237" y="236.2" transform="rotate(-90 237 236.2)">15</text>
<text x="239.5" y="236.2" transform="rotate(-90 239.5 236.2)">1/10W</text>
<text x="242.1" y="236.2" transform="rotate(-90 242.1 236.2)">1%</text>
<text x="269.2" y="239.5">4,14</text>
<text x="270.8" y="237">4,7</text>
<text x="23.7" y="244.6">4,14</text>
<text x="125.7" y="240.8">NC</text>
<text x="125.7" y="243.3">NC</text>
<text x="125.7" y="245.9">NC</text>
<text x="138.2" y="240.8">3</text>
<text x="138.2" y="243.3">4</text>
<text x="138.2" y="245.9">5</text>
<text x="167.6" y="245.9">12</text>
<text x="167.6" y="243.3">13</text>
<text x="167.6" y="240.8">14</text>
<text x="174" y="245.9">NC</text>
<text x="174" y="243.3">NC</text>
<text x="174" y="240.8">NC</text>
<text x="234" y="241.3" transform="rotate(-90 234 241.3)">1</text>
<text x="241.6" y="241.3" transform="rotate(-90 241.6 241.3)">2</text>
<text x="125.7" y="248.4">NC</text>
<text x="138.2" y="248.4">6</text>
<text x="138.2" y="251">7</text>
<text x="167.6" y="248.4">11</text>
<text x="167.6" y="251">10</text>
<text x="174" y="248.4">NC</text>
<text x="138.2" y="253.5">8</text>
<text x="167.6" y="253.5">9</text>
<text x="234" y="252.9" transform="rotate(-90 234 252.9)">1</text>
<text x="241.6" y="252.9" transform="rotate(-90 241.6 252.9)">2</text>
<text x="269.2" y="254.3">4,14</text>
<text x="351.9" y="255">2-14-2014_14:52</text>
<text x="396.2" y="256">2.0</text>
<text x="63" y="261.6" transform="rotate(-90 63 261.6)">15</text>
<text x="65.5" y="261.6" transform="rotate(-90 65.5 261.6)">1/10W</text>
<text x="68.1" y="261.6" transform="rotate(-90 68.1 261.6)">1%</text>
<text x="237" y="259.5" transform="rotate(-90 237 259.5)">15</text>
<text x="239.5" y="263.9" transform="rotate(-90 239.5 263.9)">1/10W</text>
<text x="242.1" y="259.5" transform="rotate(-90 242.1 259.5)">1%</text>
<text x="396.2" y="261.1">02</text>
<text x="22.9" y="264.9">4,14</text>
<text x="60" y="266.7" transform="rotate(-90 60 266.7)">1</text>
<text x="67.7" y="266.7" transform="rotate(-90 67.7 266.7)">2</text>
<text x="174.3" y="266.2">GND</text>
<text x="408.9" y="268.7">DN</text>
</g>
<g font-size="2.5">
<text x="26.7" y="24.9">VSENSE</text>
<text x="27.9" y="30">VREF</text>
<text x="27.9" y="35.1">VPRG</text>
<text x="188" y="35">GND1GPIO2_SRST</text>
<text x="29.2" y="40.1">TCK</text>
<text x="53.3" y="38.9">JTAG_TCK</text>
<text x="101.6" y="38.9">JTAG_TCK</text>
<text x="188" y="40.1">TCK</text>
<text x="200.9" y="40.1">GPIO1</text>
<text x="29.2" y="45.2">TMS</text>
<text x="53.3" y="43.9">JTAG_TMS</text>
<text x="101.6" y="43.9">JTAG_TDI</text>
<text x="188" y="45.1">TDI</text>
<text x="200.9" y="45.1">GPIO0</text>
<text x="274.3" y="47.8">JTAG_TMS</text>
<text x="274.3" y="45.2">JTAG_TDI</text>
<text x="274.3" y="42.7">FMC1_TDO_FPGA_TDI</text>
<text x="368.3" y="47.8">FPGA_TMS_BUF</text>
<text x="368.3" y="45.2">FMC1_TDI_BUF</text>
<text x="368.3" y="42.7">FPGA_TDI_BUF</text>
<text x="29.2" y="50.3">TDI</text>
<text x="53.3" y="49">JTAG_TDI</text>
<text x="101.6" y="49">JTAG_TMS</text>
<text x="188" y="50.2">TMS</text>
<text x="203.8" y="50.2">3V3</text>
<text x="274.3" y="52.8">JTAG_TCK</text>
<text x="368.3" y="52.8">FPGA_TCK_BUF</text>
<text x="368.3" y="50.3">FMC1_HPC_TMS_BUF</text>
<text x="27.9" y="55.4">INIT</text>
<text x="53.3" y="59.2">JTAG_TDO</text>
<text x="202.4" y="55.3">GND2</text>
<text x="368.3" y="55.4">FMC1_HPC_TCK_BUF</text>
<text x="27.9" y="65.5">PGND</text>
<text x="29.2" y="60.5">TDO</text>
<text x="202.4" y="60.4">VREF</text>
<text x="203.8" y="65.5">TDO</text>
<text x="227.3" y="64.3">JTAG_TDO</text>
<text x="28.6" y="70.5">GND</text>
<text x="28.6" y="75.6">GND</text>
<text x="28.6" y="80.7">GND</text>
<text x="28.6" y="85.8">GND</text>
<text x="28.6" y="90.9">GND</text>
<text x="148.6" y="127.8">FPGA_PROG_B</text>
<text x="148.6" y="137.9">FLASH_D2</text>
<text x="148.6" y="132.8">FLASH_D3</text>
<text x="148.6" y="143">QSPI_CS_B</text>
<text x="148.6" y="148.1">FLASH_D0</text>
<text x="148.6" y="153.2">FLASH_D1</text>
<text x="148.6" y="158.2">FPGA_CCLK</text>
<text x="34.3" y="165.9">QSPI_IC_CS_B</text>
<text x="85.1" y="165.9">QSPI_CS_B</text>
<text x="34.3" y="235.7">FLASH_D3</text>
<text x="97.8" y="235.7">FLASH_D3_R</text>
<text x="142.2" y="237">DQ3_HOLD_B</text>
<text x="142.2" y="239.5">VCC</text>
<text x="160.7" y="239.5">DQ0</text>
<text x="163.6" y="237">C</text>
<text x="204.5" y="238.3">FLASH_D0_R</text>
<text x="245.1" y="238.3">FLASH_D0</text>
<text x="245.1" y="235.7">FPGA_CCLK</text>
<text x="34.3" y="243.3">QSPI_IC_CS_B</text>
<text x="142.2" y="242.1">NC0</text>
<text x="142.2" y="244.6">NC1</text>
<text x="160.7" y="244.6">NC6</text>
<text x="160.7" y="242.1">NC7</text>
<text x="142.2" y="247.1">NC2</text>
<text x="142.2" y="249.7">NC3</text>
<text x="160.7" y="249.7">NC4</text>
<text x="160.7" y="247.1">NC5</text>
<text x="97.8" y="253.5">FLASH_D1_R</text>
<text x="142.2" y="254.8">DQ1 DQ2_VPP_WP_B</text>
<text x="142.2" y="252.2">S_B</text>
<text x="160.7" y="252.2">VSS</text>
<text x="204.5" y="253.5">FLASH_D2_R</text>
<text x="245.1" y="253.1">FLASH_D2</text>
<text x="35.6" y="263.7">FLASH_D1</text>
</g>
<g font-size="2.1" fill="#400040">
<text x="330.2" y="32.6">SN74LV541APWR</text>
<text x="327.7" y="40.2">1</text>
<text x="356.9" y="37.7">20</text>
<text x="356.9" y="40.2">19</text>
<text x="327.7" y="47.8">4</text>
<text x="327.7" y="45.3">3</text>
<text x="327.7" y="42.7">2</text>
<text x="356.9" y="42.7">18</text>
<text x="356.9" y="45.3">17</text>
<text x="356.9" y="47.8">16</text>
<text x="327.7" y="50.4">5</text>
<text x="327.7" y="52.9">6</text>
<text x="356.9" y="50.4">15</text>
<text x="356.9" y="52.9">14</text>
<text x="327.7" y="55.4">7</text>
<text x="327.7" y="58">8</text>
<text x="356.9" y="55.4">13</text>
<text x="356.9" y="58">12</text>
<text x="326.4" y="63.1">10</text>
<text x="327.7" y="60.5">9</text>
<text x="356.9" y="60.5">11</text>
<text x="345.4" y="68.1">TSSOP_20</text>
<text x="141" y="232">N25Q256</text>
<text x="156.2" y="258.6">SO16_50P300X413</text>
</g>
<g font-size="2.1">
<text x="331.5" y="41.2">OE1_N</text>
<text x="348" y="41.2">OE2_N</text>
<text x="350.5" y="38.7">VCC</text>
<text x="331.5" y="46.3">A2</text>
<text x="331.5" y="43.8">A1</text>
<text x="351.8" y="43.8">Y1</text>
<text x="351.8" y="46.3">Y2</text>
<text x="331.5" y="51.4">A4</text>
<text x="331.5" y="48.9">A3</text>
<text x="331.5" y="53.9">A5</text>
<text x="351.8" y="48.9">Y3</text>
<text x="351.8" y="51.4">Y4</text>
<text x="351.8" y="53.9">Y5</text>
<text x="331.5" y="56.5">A6</text>
<text x="331.5" y="59">A7</text>
<text x="351.8" y="56.5">Y6</text>
<text x="351.8" y="59">Y7</text>
<text x="331.5" y="61.6">A8</text>
<text x="331.5" y="64.1">GND</text>
<text x="351.8" y="61.6">Y8</text>
</g>
</svg>
